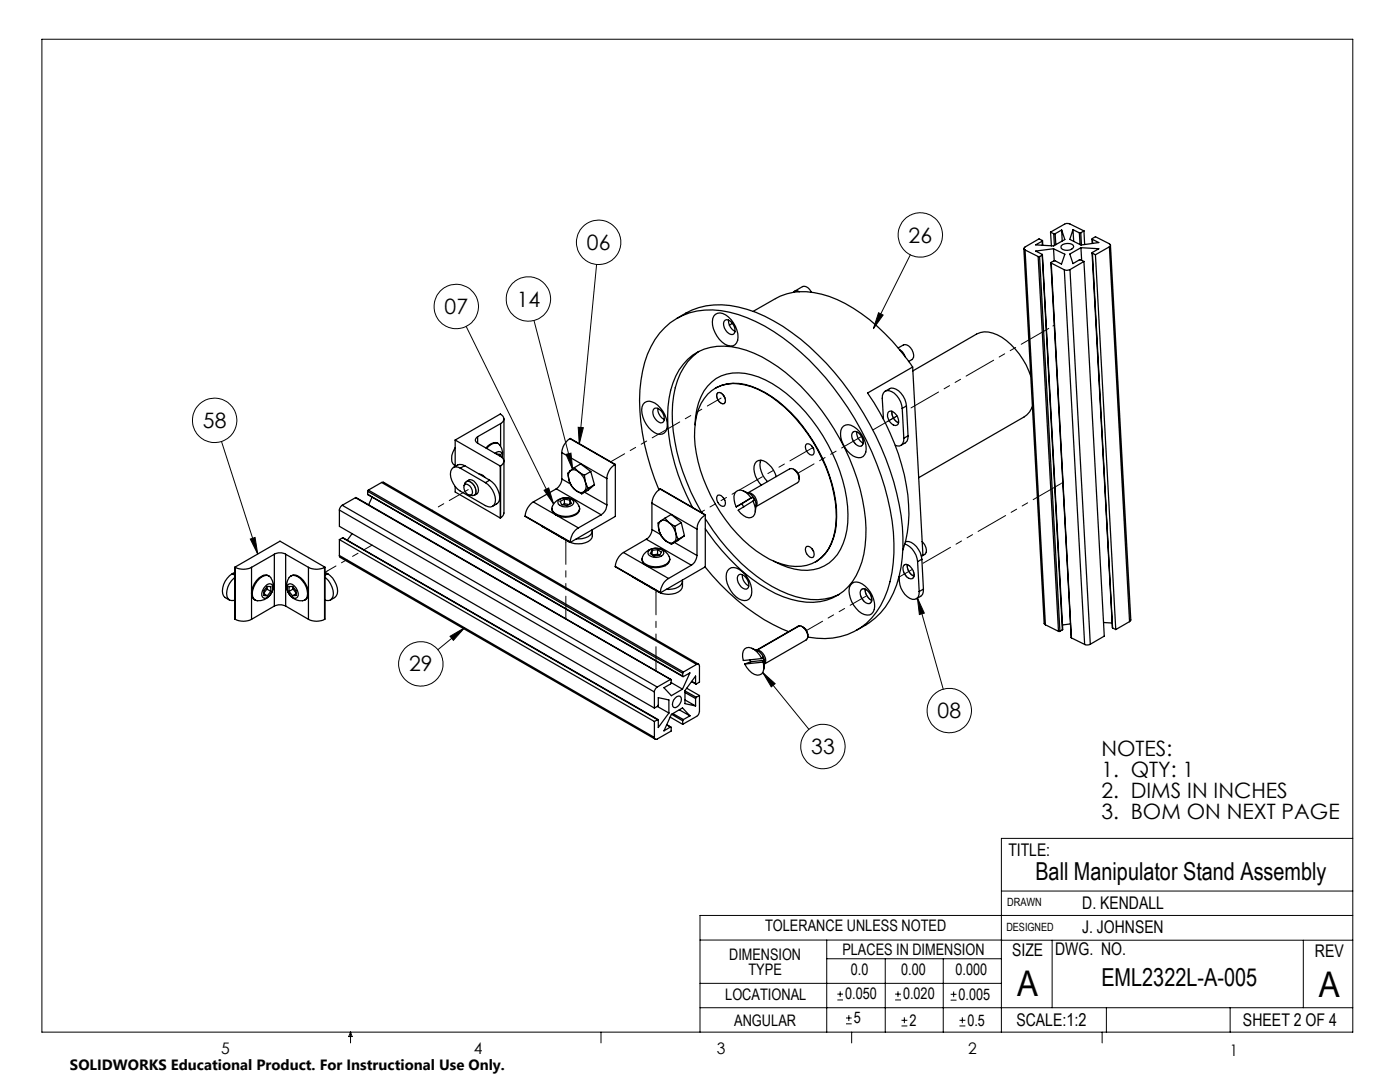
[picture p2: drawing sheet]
<svg xmlns="http://www.w3.org/2000/svg" width="279mm" height="216mm" viewBox="0 0 279 216" stroke-linecap="round" stroke-linejoin="round" font-family="sans-serif">
<g fill="none" stroke="#000" stroke-width=".2">
<path d="M8.4 7.8h261.6v198.2h-261.6zM119.1 52.8l-3.5 35.8M181.7 50.8l-7.4 14.8M93 65.1l17.5 35.5M106.6 64l7.7 29.7M175.3 62.4l.9 .5-1.9 2.7zM44.2 88.1l7.2 22.5M108.6 97.8l.9-.4 1 3.2zM113 90.7l.9-.3 .4 3.3zM115.4 85.3h1l-.8 3.3zM50 107.6l.9-.4 .5 3.4zM183.1 119.3l5.1 18.2"/>
<path d="M183.1 119.3l1.4 3-1 .3zM89.8 127l2.9-1.7-2.2 2.5zM92.7 125.3l-5.3 4.3M152.2 134.2l9.2 11.3M152.2 134.2l2.5 2.2-.8 .7zM199.8 177.8h70.2M270 167.3h-70.2v38.7M139.7 187.6h60.2M139.7 196.2h60.1M165 187.6v18.4M165 191.3h34.8M167.1 199.5h1.1"/>
<path d="M167.1 198.4h1.1M167.7 197.8v1.1M176.7 191.3v14.7M178.6 199.5h1.2M178.6 198.4h1.2M179.2 197.8v1.1M188.2 191.3v14.7M189.7 199.6h1.2M189.7 198.4h1.2M190.3 197.8v1.2M199.8 187.6h70.2M210 187.6v13.5"/>
<path d="M260.1 187.6v13.5M270 182.7h-130.3v23.3M70 206v2.1M70 206l.3 .8h-.7zM119.9 206v2.1M139.7 201.1h130.3M168.8 204.3h1.2M168.8 203.1h1.2M169.4 202.6v1.1M170 206v2.1M179.9 204.7h1.2M179.9 203.6h1.2"/>
<path d="M180.5 203v1.2M191.5 204.7h1.2M191.5 203.6h1.2M192.1 203v1.2M220 206v2.1M220.8 201.1v4.9M245.5 201.1v4.9"/>
<circle cx="105.4" cy="59.7" r="4.4"/>
<circle cx="119.5" cy="48.3" r="4.4"/>
<circle cx="183.7" cy="46.9" r="4.4"/>
<circle cx="91.1" cy="61.2" r="4.4"/>
<circle cx="42.8" cy="83.9" r="4.4"/>
<circle cx="84" cy="132.5" r="4.4"/>
<circle cx="164.2" cy="149" r="4.4"/>
<circle cx="189.5" cy="141.8" r="4.4"/>
</g>
<path d="M115.4 85.3h1l-.8 3.3zM108.6 97.8l.9-.4 1 3.2zM183.1 119.3l1.4 3-1 .3zM113 90.7l.9-.3 .4 3.3zM175.3 62.4l.9 .5-1.9 2.7zM89.8 127l2.9-1.7-2.2 2.5zM152.2 134.2l2.5 2.2-.8 .7zM50 107.6l.9-.4 .5 3.4z" fill="#000"/>
<g fill="none" stroke="#000" stroke-width=".25">
<path d="M158.4 58.3l-2.7 .8-5.4 3M158.6 58.1l1.6-.9a1.59 1.59 0 0 1 1.7 1.1M159.5 58.2l-1.1 .1M159.5 58.2a20 20 0 0 1 12.4 4.4 39.3 39.3 0 0 1 7.6 7.2M159.5 58.2a.75 .75 0 0 0-1.1 .1M204.3 49.6l4.1 74.9 .2 .2M204.6 49.9l2.6 1.3M204.6 49.9l4 74.8M207.2 51.2h.3M207.2 51.2l4 74.8M207.5 51.2l4 74.8M208 48.1v-.1l-.6-.3-2.8 1.6a.31 .31 0 0 0-.3 .3 .31 .31 0 0 0 .3 .3"/>
<path d="M208 50.9l-.5 .3M208 50.9l4 74.8M208 48.1v.9M208 50.8l4 74.9M208.1 48v1M209.7 46.3l.6 .3M209.7 46.3l.1 2.8M209.7 52.4l4.1 74.9M209.8 52.5l2.6 1.3M209.8 52.5l4 74.8M210.3 49.6l2.2 1.1-.7 2-1.2-.7-.8 .4v.1M210.3 49.6l-3.6 .5 1.3 .7v.1"/>
<path d="M210.3 49.6l.1 2.4M210.3 46.6h.3M210.3 46.6l.1 2.4M210.6 46.6l.1 2.2M211.8 49a1.93 1.93 0 0 1 2.4-.1l.1 .3a1.6 1.6 0 0 1-2.5 .4zM211.9 45.9l.6 1.9-2.2 1.3-3.6-.2 1.3-.8M211.9 45.9l-1.3 .7M211.9 45.9l.1 2.2M212.4 53.8l4.1 74.8M213.5 53.8l-.5 .1-.6-.1M213.5 53.8l4.1 74.8M214.1 45.8l1.3 .7"/>
<path d="M214.1 45.8l-.6 2 2.2 1.1 3.6-.5-1.3-.6M214.1 45.8l.2 2.4M215.4 46.5h.3M215.4 46.5l.1 2.3M215.7 46.5l.1 2.4M215.7 49.4l-2.2 1.3 .6 1.9 1.4-.8 .8 .4M215.7 49.4l3.6 .2-1.3 .8v.1M215.7 49.4l.2 2.5M216.3 46.1l-2.8-1.4-.7-.1-3.1 1.7M216.3 52.2l-2.8 1.6M216.3 46.1l-.6 .4M216.3 52.2l4.1 74.7-2.8 1.7"/>
<path d="M216.3 46.1l.2 2.7M217.9 50.4l4.1 74.9M217.9 47.7l.1 .9M218 47.8l-.1-.2 .7-.4 2.8 1.4a.32 .32 0 0 1 .2 .3 .32 .32 0 0 1-.2 .3M218 50.5l.6 .3M218 50.5l4 74.8M218 47.8l.1 .8M218.6 50.8l4.1 74.8M221.4 49.2l-2.8 1.6M221.4 49.2l4 74.8M221.6 48.9l4.1 74.8-.3 .3M135.1 63.5a15 15 0 0 1 14-1.8 37.1 37.1 0 0 1 15.8 10.8 58.2 58.2 0 0 1 15.2 32.7 30.9 30.9 0 0 1-.7 9.8"/>
<path d="M139.5 70.1a12.6 12.6 0 0 0-5.1 8.9 35.3 35.3 0 0 0 3.5 19.2l2.2 4.1M141.3 78.6a8.1 8.1 0 0 1 8.7-1.4 25.6 25.6 0 0 1 12.3 11 28.1 28.1 0 0 1 4.5 16.4 9.7 9.7 0 0 1-3.8 7.4 8.7 8.7 0 0 1-8.1 .2 26.7 26.7 0 0 1-12.1-11.6 28.1 28.1 0 0 1-4.2-14.9 10.7 10.7 0 0 1 2.7-7.1zM142.8 62.7a1.96 1.96 0 0 1 2.6 .6 4.8 4.8 0 0 1 1.6 5.1 1.82 1.82 0 0 1-2.9-.1 4.8 4.8 0 0 1-1.6-5.2zM142.8 77.5a8 8 0 0 1 7.2-.4 25.6 25.6 0 0 1 12.3 11.1 27.9 27.9 0 0 1 4.6 16.4 8.9 8.9 0 0 1-4.2 7.5M143.3 78.4a1.46 1.46 0 0 1 1.2 2.1 1.46 1.46 0 0 1-1.2-2.1zM144.4 78.8l.2 .6M144.7 63.9a1.67 1.67 0 0 1 1.9 1.5 .91 .91 0 0 1-.7 1.3 2.24 2.24 0 0 1-1.4-2.6zM145.4 63.9a2.41 2.41 0 0 0 1.3 2.2M146.2 64.5l-.6 .4M176.7 78.1l.8-.5a2.37 2.37 0 0 1 2.7 1.4l.4 .7 .3 1.3M179.2 69.4l1.1-.6a1.75 1.75 0 0 1 1.9 1.6 1.11 1.11 0 0 1-.2 1.4l-.6 .3M179.5 69.8l1.2 1.4"/>
<path d="M179.5 69.8a2.47 2.47 0 0 1 1.2 1.4M180.7 71.2l1.4 2M182.1 73.2l-9 5.2a44 44 0 0 1 8.3 24.3 22.7 22.7 0 0 1-1.2 7M182.1 73.2l2.1 37.5-.3 .2M182.2 74l12.7-7.3a4.2 4.2 0 0 1 4.1 .1 14.3 14.3 0 0 1 6.7 8.2M70.9 99.3l63 36.3M70.9 99.3l-2.6 1.5M70.9 99.3l62.9 36.3M73.4 98.6l62.9 36.4M73.4 98l62.8 36.3M73.4 98.6l62.8 36.3M73.4 98v.6"/>
<path d="M73.5 97.8l-.1 .2M73.5 97.8l62.9 36.3M74.3 99.2l-.7 1.6M76.2 96.3l.4-.1 62.8 36.3M76.2 96.3l-2.7 1.5M76.2 96.3l62.8 36.3M90.8 89.3a3.2 3.2 0 0 0-.4 3.2l.4 .4M90.8 97.1v1.1l9 5.2M90.8 87.8v5.3M90.8 87.8l9 5.2M91.9 93.4a1.21 1.21 0 0 0-1.4-.1 1.21 1.21 0 0 0-.6 1.3 4.6 4.6 0 0 0 2 3.4l5 2.9a1.22 1.22 0 0 0 1.4 .1 1.22 1.22 0 0 0 .6-1.2 4.4 4.4 0 0 0-2-3.5M91.9 93.4l5 2.9"/>
<path d="M92.6 96.9l.3-.7a1.37 1.37 0 0 1 2 1.2 1.17 1.17 0 0 1-.3 1.4h-.9M92.7 92.9a1.8 1.8 0 0 0-2.2 .4M92.7 92.9l-.8 .5M92.7 92.9l5 2.9M92.8 96.7a1.41 1.41 0 0 1 1.3 2.1 1.41 1.41 0 0 1-1.3-2.1zM93.1 96.1l.5-.3a1.68 1.68 0 0 1 1.8 1.5 1.07 1.07 0 0 1-.7 1.5M95.3 87.1a.69 .69 0 0 0-.4 .7 .69 .69 0 0 0 .4 .6M95.3 88.4l4.6 2.7a.99 .99 0 0 1 .7 .9 .99 .99 0 0 1-.7 1M95.3 87.1v1.3M95.6 94.6a1.56 1.56 0 0 1 1.2 .7M97.1 89.5a2.22 2.22 0 0 1 2.3-1 2.65 2.65 0 0 1 .8 2.8M97.7 95.8a4.2 4.2 0 0 1 2 4l-.6 .7-.8 .5"/>
<path d="M97.7 95.8l-.8 .5M98.8 90.5a.79 .79 0 0 1 .8-.4 .79 .79 0 0 1 .6 .6v.6M99.1 90.6h.1M99.1 90.6l.7 .1v.3M99.4 88.5a1.92 1.92 0 0 0-2.4 .9M99.8 93v10.4M99.9 84.5a1 1 0 0 0 .7-1 1 1 0 0 0-.8-.9l-9 5.2M99.9 84.5l-4.6 2.6M99.9 93h-.1M99.9 84.5v4.5M99.9 93v10.3M100.6 83.6v18.8l-.2 .5-.5 .4"/>
<path d="M111 97.5l9 5.2M111 97.5l-4.6 2.7M111.6 99.7a2.1 2.1 0 0 1 2.9 .5 1.69 1.69 0 0 1-2.3 .9l-.8-.5v-.6zM112.1 95.6a2.5 2.5 0 0 1-1.1 1.9M112.1 90.3l9 5.2M112.1 90.3v5.3M112.1 95.6l1.8 1M112.6 99.6l1.1 .2M112.6 99.6l-.8 .4 .3 .7 1.1 .2 .8-.5-.3-.6M112.6 99.6v.9M113.6 95.8a3.7 3.7 0 0 0 1.3 2.1M113.6 95.8a3.4 3.4 0 0 0 1.3 2.1"/>
<path d="M113.7 87.5a3.7 3.7 0 0 0-1.6 2.8M113.7 99.8v.8M113.7 87.5l9 5.2M113.7 87.5l9.1 5.2M113.8 93.9a1.28 1.28 0 0 1 1.7 .3M113.8 93.9a1.84 1.84 0 0 0-.2 1.9M113.8 93.9l-.5 .5 .3 1.4M114.6 93.3l.9 .9M114.6 93.3l-.8 .6M114.6 93.3l1.3-.7 2 1.5M114.9 97.9a1.28 1.28 0 0 0 1.7 .2M114.9 97.9l1.2 .6"/>
<path d="M115.5 94.2l1.1 .6M115.5 94.2a3.7 3.7 0 0 1 1.3 2M116.6 98.1l-.5 .4M116.6 94.8l.2 1.4M116.7 98.2l4.4 2.6M116.8 96.2a1.84 1.84 0 0 1-.2 1.9M116.8 96.2l.6 1.2M117.4 97.4l-.8 .7M117.9 94.1l-1.3 .7M117.9 94.1l.7 2.6M118.6 96.7l-1.2 .7M118.6 96.7l-1.2 1.1-1.3 .7"/>
<path d="M121.1 95.5v5.3M122.7 92.7a3.4 3.4 0 0 0-1.6 2.8M122.8 92.7v10.3l-9 5.2M122.8 92.7h-.1M128.7 80.3a2.5 2.5 0 0 1 3.1 1.1 4.6 4.6 0 0 1 1.1 4.6 1.53 1.53 0 0 1-2.3 .3 5.5 5.5 0 0 1-2.5-5.1zM130.6 81.5a1.83 1.83 0 0 1 2 2 .7 .7 0 0 1-.3 .8 .7 .7 0 0 1-.9-.1 1.97 1.97 0 0 1-.8-2.7zM131.3 81.5v.1a2.59 2.59 0 0 0 1.3 2.1M131.5 97.8a43.5 43.5 0 0 1-3.6-21.9 17 17 0 0 1 5.8-11.5 13.8 13.8 0 0 1 11.9-2.1 32.5 32.5 0 0 1 14.1 7.9 58.3 58.3 0 0 1 18.6 36 25.4 25.4 0 0 1-2.5 14.6 13 13 0 0 1-14.6 6.3M131.7 97.6a3.8 3.8 0 0 0-1.6 2.8M131.7 97.6l9 5.2M131.7 97.6l9.1 5.1M138.7 84.8a11.6 11.6 0 0 1 3.3-8.6 8.9 8.9 0 0 1 9.4-1 29 29 0 0 1 13.8 13.5 28 28 0 0 1 3.8 17.1 9.6 9.6 0 0 1-4.5 7.1 9.6 9.6 0 0 1-8.6-.2l-1.5-.7"/>
<path d="M143.3 98.8a1.46 1.46 0 0 1 1.2 2.2 1.46 1.46 0 0 1-1.2-2.2zM144.4 99.3l.2 .5M148.3 98a3.1 3.1 0 0 1 2.4 4.1M149.3 98.4l8.3-4.8a1.85 1.85 0 0 1 1.9 2.1l-.1 .4-.2 .2-8.4 4.8a1.94 1.94 0 0 0-1.5-2.7zM149.9 99.3a2.74 2.74 0 0 0-2.6-1.4 1.5 1.5 0 0 0-.8 1.8l.4 1.4M149.9 99.3l-3 1.8M150.2 99.2l.4 .6-.3 .2M150.2 99.2l-.3 .1M150.2 99.2l-2.1 1.3M151.9 91.8a4.4 4.4 0 0 0 1.3 4.3M154.9 95.1a4.4 4.4 0 0 0-3.1-3.3 1.4 1.4 0 0 0-1.3 1.8 4.9 4.9 0 0 0 1.4 3.2M158.4 93.6a1.79 1.79 0 0 1 1.1 2"/>
<path d="M161 88.6a1.46 1.46 0 0 1 1.2 2.2 1.46 1.46 0 0 1-1.2-2.2zM162.1 89.1l.3 .5M168.3 85a1.69 1.69 0 0 1 2.1 .1 5.3 5.3 0 0 1 2.4 5.1 1.53 1.53 0 0 1-2.5 .8 5.5 5.5 0 0 1-2.5-5.1zM170.3 86.2a1.67 1.67 0 0 1 1.9 1.5 .91 .91 0 0 1-.7 1.3 2.24 2.24 0 0 1-1.4-2.6zM171 86.1v.1a2.41 2.41 0 0 0 1.3 2.2M177.2 82.3l.2-.2a1.88 1.88 0 0 1 2 2.1l-.2 .4a.84 .84 0 0 1-1.3-.1 2.24 2.24 0 0 1-.7-2.2zM178 82.1v.1a2.4 2.4 0 0 0 1.3 2.2M180.1 81.5a3.7 3.7 0 0 0-3.1-3.6 1.39 1.39 0 0 0-.9 1.6l.2 4.2M180.1 81.5l.3 6M180.4 87.5a1.18 1.18 0 0 1-.4 1.2 1.18 1.18 0 0 1-1.3 .2M180.9 81l-.8 .5M180.9 81l.3 6"/>
<path d="M181.2 87a1.32 1.32 0 0 1-.5 1.4l-.9 .5M181.2 87l-.8 .5M206.1 81.1a4 4 0 0 1-1.7 2.1l-21.1 12.1M46.4 114.5a3.8 3.8 0 0 0-1.8 4.4l1.2 .8M46.4 114.5l.5 .3M46.9 115.2a3.8 3.8 0 0 0-1.4 4.2 1.16 1.16 0 0 0 1.4 .3M46.9 114.2l-.5 .3M46.9 113.2h.1M46.9 113.2l9-5.2 8.9 5.2M46.9 113.2l.1 10.4M47 113.2a3.6 3.6 0 0 0 3.2 0M47 113.2v10.4"/>
<path d="M50.2 113.2v10.4M51.8 115.4a1.52 1.52 0 0 1 2.2-.2 2.91 2.91 0 0 1 .1 3.3 2.91 2.91 0 0 1-3.2 1.2 1.86 1.86 0 0 1-.3-2.5l.3-.7zM52.7 118.5l.6 .4M53 116.9a.84 .84 0 0 1 1.3-.2 1.98 1.98 0 0 1-1.7 2.6 1.6 1.6 0 0 1 .4-2.4zM53.3 117.1v.4M53.3 117.5l-.6 .8M53.3 117.5l.7 .5M53.7 114.9a1.24 1.24 0 0 0-1.5 .1 4 4 0 0 0-1.9 3.9l.2 .5 .4 .3M54 118v-.9l-.7-.1-.6 .9v.9l.6 .1M54 118l-.7 .9M54.8 110.6a2.4 2.4 0 0 1 2.2 0M54.8 110.6l-4.6 2.6"/>
<path d="M54.8 110.6v10.3M57 110.6l4.6 2.6M57 110.6v10.3M57.4 116.7l.3-.2a1.98 1.98 0 0 1 1.7 2.6 .87 .87 0 0 1-1.4-.2 2.1 2.1 0 0 1-.6-2.2zM57.7 118v-.9l.7-.1 .7 .9v.9l-.7 .1M57.7 118l.7 .9M57.7 115.2a1.75 1.75 0 0 1 2.7 .8 3.4 3.4 0 0 1 .7 3.5 2.32 2.32 0 0 1-3.4-.9 2.98 2.98 0 0 1 0-3.4zM58 114.9a1.51 1.51 0 0 1 2.1 .5 3.7 3.7 0 0 1 1.2 4l-.5 .3M58.5 117.5l.6 .8M58.5 117.1v.4M58.5 117.5l-.8 .5M59.1 118.5l-.7 .4"/>
<path d="M61.6 113.2a3.5 3.5 0 0 0 3.2 0M61.6 113.2v10.4M64.8 113.2v10.4M64.8 115.2a4.3 4.3 0 0 1 1.7 3.8 1.1 1.1 0 0 1-1.7 .7M64.8 114.2l.6 .3M64.8 113.2h.1M65.4 114.5a4.4 4.4 0 0 1 1.9 4l-.5 .7-.9 .5M65.4 114.5l-.6 .3M67.7 110.8l.2 .4 62.9 36.3M67.7 101.8l62.9 36.3M67.7 101.8v3.2l62.9 36.3M67.7 107.7v3.1"/>
<path d="M67.7 110.8l62.9 36.3M67.7 107.7l62.9 36.3M68.3 100.8l-.3 .3-.3 .7M68.3 100.8l62.9 36.3M68.4 107.3l62.9 36.3M68.4 107.3l-.7 .4M68.4 107.3l62.8 36.3M70.3 106.5l-1 1.3M99.9 103.3l-.1 .1M104.8 103l9 5.1M104.8 103l9 5.2M106.4 100.2a3.7 3.7 0 0 0-1.6 2.8"/>
<path d="M106.4 100.2l9 5.1M108.1 104.9l.3 .3M108.4 105.2l5 2.9M108.4 105.1v.1M110.1 101.4a1.89 1.89 0 0 0 2 1.8 3.5 3.5 0 0 0 3.5-1.1l.1-.7M110.7 100.3a2.89 2.89 0 0 1 5 1.2 2.55 2.55 0 0 1-2.8 1.5 2.38 2.38 0 0 1-2.8-1.6zM111.8 107.1l.5 .3M112.6 100.5l-.3 .2M112.6 100.5l1 .2M113.4 108v.1M113.8 108.1v.1M115.4 105.3a3.4 3.4 0 0 0-1.6 2.8"/>
<path d="M118.2 105.7a1.18 1.18 0 0 1-.8 1.4 4.3 4.3 0 0 1-2.4 .4M118.2 105.9a1.8 1.8 0 0 1-1.4 2.4 4.6 4.6 0 0 1-3.4-.2M120 102.7l-4.6 2.6M121.1 100.8a2.42 2.42 0 0 1-1.1 1.9M122.8 113l9 5.2M122.8 113l9 5.3M124.4 110.2a3.7 3.7 0 0 0-1.6 2.8M124.4 110.2l9 5.2M126 115l.4 .2M126.4 115.2l5 2.9M126.4 115.2h.1M128.1 111.5a1.5 1.5 0 0 0 1.3 1.5 3.9 3.9 0 0 0 4.1-.8l.2-.7"/>
<path d="M128.6 110.5a2.9 2.9 0 0 1 2.9-1 2.9 2.9 0 0 1 2.2 2.1 2.57 2.57 0 0 1-3 1.5 2.29 2.29 0 0 1-2.6-1.7zM129 107.6l9 5.2M129 107.6l-4.6 2.6M129.5 109.9a2.07 2.07 0 0 1 2.9 .2 .92 .92 0 0 1-.9 1.1 1.98 1.98 0 0 1-2.2-.7zM129.8 117.2l.5 .3M130.1 105.7a2.42 2.42 0 0 1-1.1 1.9M130.1 100.4v5.3M130.1 100.4l9 5.2M130.1 105.7l1.8 1M130.1 109.8v.9M131.2 109.7l.8 .5-.3 .6-1.2 .1-.7-.4 .3-.7M131.2 109.7l-1.1 .1"/>
<path d="M131.2 110.6l.4 .2M131.2 110.6l-1 .1M131.2 109.7v.9M131.4 118.1h.1M131.5 105.8a4.1 4.1 0 0 0 1.3 2.1M131.5 105.8a3.4 3.4 0 0 0 1.3 2.1M131.8 118.2v.1M131.9 104a1.38 1.38 0 0 1 1.6 .3M131.9 104a1.61 1.61 0 0 0-.4 1.8M131.9 104l-.6 .4 .2 1.4M132.7 103.4l.8 .9M132.7 103.4l-.8 .6"/>
<path d="M132.7 103.4l1.2-.7 2.1 1.6M132.8 107.9a1.44 1.44 0 0 0 1.7 .3M132.8 107.9l1.2 .7M133.4 115.4a3.4 3.4 0 0 0-1.6 2.8M133.5 104.3l1.2 .7M133.5 104.3a3.9 3.9 0 0 1 1.4 2.1M134.5 108.2l-.5 .4M134.6 108.2l4.5 2.6M134.7 105l.2 1.4M134.9 106.4a1.8 1.8 0 0 1-.4 1.8M134.9 106.4l.5 1.2M135.4 107.6l-.9 .6"/>
<path d="M136 104.3l-1.3 .7M136 104.3l.6 2.6M136.2 115.7a1.84 1.84 0 0 1-2.1 1.8l-1.1 .1M136.2 116a2.02 2.02 0 0 1-2.1 2.5 4.3 4.3 0 0 1-2.7-.4M136.6 106.9l-1.2 .7M136.6 106.9l-2.6 1.7M138 112.8l-4.6 2.6M138.2 101.3a38.8 38.8 0 0 1-4.9-20.1 13.7 13.7 0 0 1 4.9-10.3 11.7 11.7 0 0 1 10.7-1 33.2 33.2 0 0 1 15.1 12.1 43.1 43.1 0 0 1 8.8 23.4 18 18 0 0 1-2.7 10.6 10.2 10.2 0 0 1-10.7 3.9 26.8 26.8 0 0 1-13.9-8.5 42.6 42.6 0 0 1-4.7-5.9M139.1 110.8a2.69 2.69 0 0 1-1.1 2M139.1 105.6v5.2M140.7 113.1a41.3 41.3 0 0 0 16.7 12.9M140.7 102.8a3.6 3.6 0 0 0-1.6 2.8"/>
<path d="M140.8 103.5a40.7 40.7 0 0 0 13.3 13.6 15.5 15.5 0 0 0 11.8 2.1l1.6-.6M140.8 102.7v10.4l-9 5.2M140.8 102.7l-.1 .1M145.5 113.5a1.69 1.69 0 0 1 2 .1 5.2 5.2 0 0 1 2.5 5.1 1.53 1.53 0 0 1-2.6 .8 5.5 5.5 0 0 1-2.4-5.1zM147.3 101.8l3-1.8a2.88 2.88 0 0 1 0 3 1.48 1.48 0 0 1-1.9-.1zM147.5 114.7a1.67 1.67 0 0 1 1.9 1.5 .91 .91 0 0 1-.7 1.3 2.31 2.31 0 0 1-1.5-2.6zM148.1 100.5l-1.2 .6M148.1 100.5l.3 .6M148.1 114.7a2.41 2.41 0 0 0 1.3 2.2M161 109a1.46 1.46 0 0 1 1.2 2.2 1.46 1.46 0 0 1-1.2-2.2zM162.1 109.5l.3 .5M170 116.4a1.96 1.96 0 0 1 2.6 .5 4.8 4.8 0 0 1 1.7 5.2 1.82 1.82 0 0 1-2.9-.1 5.5 5.5 0 0 1-1.9-4.7z"/>
<path d="M172 117.6a1.67 1.67 0 0 1 1.9 1.5 .87 .87 0 0 1-.7 1.3 2.31 2.31 0 0 1-1.4-2.6zM172.6 117.5v.1a2.59 2.59 0 0 0 1.4 2.2M179.4 115a15 15 0 0 1-8.4 10.7M179.4 115a4.4 4.4 0 0 0 2.7 4.6 1.2 1.2 0 0 0 1.3-1.6M180.5 112.7a1.88 1.88 0 0 1 1.9 2.2l-.1 .3a.98 .98 0 0 1-1.6-.5 1.66 1.66 0 0 1-.2-2zM180.6 108.5a4 4 0 0 1 2.5 3.6M180.7 108.1a2.39 2.39 0 0 1 2.6 1.5l.4 .7 .3 1.3M181.1 112.7a2.2 2.2 0 0 0 1.3 2.3M183.1 112.1l.3 5.9M184 111.6l-.9 .5M184 111.6l.3 5.9M184 108.1a2.09 2.09 0 0 1 .7 2.4l-.8 .5"/>
<path d="M184.3 117.5a1.7 1.7 0 0 1-1.4 2M184.3 117.5l-.9 .5M47 123.6a3.6 3.6 0 0 0 3.2 0M54.8 120.9a2.7 2.7 0 0 1 2.2 0M54.8 120.9l-4.6 2.7M57 120.9l4.6 2.7M61.6 123.6a3.5 3.5 0 0 0 3.2 0M130.6 138.1v3.2M131.2 137.1l-.4 .4-.2 .6M133.8 135.6h.1v.8l-1.4 .8 1.5 1.6 2.2-1.3M133.8 135.6l-2.6 1.5M133.9 136.2l2.3 1.3"/>
<path d="M134.8 139.3l.3-.3 .6-.1a1.53 1.53 0 0 1-.9 2.3l-.4-.1a1.31 1.31 0 0 1 .4-1.8zM136.2 134.9l.2 .1 1.3-.7-1.5 3.2M136.2 134.3v.6M136.4 134.1l-.2 .2M136.7 139.7l2.1 1.2M136.7 138.2l2.1 1.2M136.7 137.9l2.3 1.2M137.1 137.3l2.5 1.5M138 136l.9 .5M138 136l.8 .4M138.8 136.4v-1.5l-2.1 2.9v2.6l2.1 .5M138.8 139.4v1.5"/>
<path d="M139 139.1l-.2 .3M139 132.6a.35 .35 0 0 1 .4-.1 .35 .35 0 0 1 .2 .4v3.2l-.6 .4-.2-.1M139 132.6l-2.6 1.5M139.6 138.8v3.2l-.3 .7-3.1 1.8M139.6 138.8l-.6 .3M148.6 129.5a1.46 1.46 0 0 1 2 .1l1 1.1 .4 .7-3.7 .4a2.44 2.44 0 0 1 .3-2.3zM149.6 131.7l.2 .3M149.8 132l-1.2 .5M150 129.4a3.1 3.1 0 0 1 2.4 4.1M152 131.4l.2-.3 .2 .7M152.3 132.1a2.49 2.49 0 0 1-.3 2.3 1.78 1.78 0 0 1-2.5-.6l-.9-1.3M152.3 132.1l-3.7 .4"/>
<path d="M152.4 131.8l-.1 .3M152.4 131.8l-2.6 .2M159.5 124.9a2.14 2.14 0 0 1 1.6 2.5l-.2 .3-8.4 4.8a1.98 1.98 0 0 0-1.4-2.8M159.5 124.9l-8.5 4.9 .1-.1M159.5 124.9l-8.4 4.8M160.1 125l.3 .2a1.86 1.86 0 0 1 .8 1.8M208.6 124.7l2.6 1.3M211.2 126h.3M212 125.7l-.5 .3M213.6 124.5l-1.5 .2M213.8 127.3l2.7 1.3M217.6 128.6l-.4 .1-.7-.1"/>
<path d="M220.2 124.2l1.7 .1M222 125.3l.7 .3M225.4 124l-2.7 1.6M130.6 144v3.1M131.2 141l2.3 1.3M131.2 140.9l.2-.1v-1.6l2.1 .5v2.6M131.2 140.9l-.6 .4M131.2 143.6l-.6 .4M133 144.6l.8 .5M133.1 144.6l.8 .5M133.5 142.3l-2.1 2.9v-1.6h-.2M133.7 143.1l2.5 1.4"/>
<path d="M133.8 145.1h.1v.8l-2.7 1.6a.35 .35 0 0 1-.4 0 .35 .35 0 0 1-.2-.4M134 142.5l2.2 1.3M134.3 142.4l2.1 1.2M135.6 141.6l2.1 1.2M136.2 143.8v.7M136.4 143.6l-.2 .2M137.7 142.8l-1.5-1.5-2.2 1.3-1.5 3.2 1.3-.7M137.7 142.8l-1.3 .8"/>
</g>
<g fill="none" stroke="#000" stroke-width=".2" stroke-dasharray="6.3 1.3 1.3 1.3 1.3 1.3">
<path d="M144.8 79.9a1.49 1.49 0 0 0-1.5-1.6 1.44 1.44 0 0 0 1.2 2.2l.3-.6M210.1 65l.3-.1M92.8 96.4l.2-.3a1.63 1.63 0 0 1 1.9 1.5 .88 .88 0 0 1-.4 1.3h-.2M93.4 97.7l-1.2 .7M162.4 89.6l-.3-.6M171.1 87.6l.9-.5M174.2 85.8l4.8-2.8M178 82a2.32 2.32 0 0 0 1.3 2.4M179 83l-1.9 1.1M211.8 96.4l.3-.1M64.9 114.2l.4-.3M112.9 107.7v.5"/>
<path d="M130.9 117.8v.5M172.7 117.7v-.2M174 119.8h-.1a2.49 2.49 0 0 1-1.2-2.1M181.1 112.6a2.32 2.32 0 0 0 1.3 2.4M181.3 114.1l-1.9 1.1M182.1 113.6l-.8 .5M112.9 123.4h.1M130.9 133.4v.4M160.9 127.7a1.86 1.86 0 0 0-1.4-2.8"/>
</g>
<path d="M139.9 102.2l6.9-4M182.4 114.7a2.14 2.14 0 0 0-1.6-2.1 .88 .88 0 0 0-.5 1.3 1.63 1.63 0 0 0 1.9 1.5l.2-.7" fill="none" stroke="#000" stroke-width=".2" stroke-dasharray="6.3 1.3 1.3 1.3 1.3 1.3" stroke-dashoffset="5.5"/>
<path d="M172.3 88.2a2.3 2.3 0 0 0-1.6-2.1 .76 .76 0 0 0-.7 1 2.1 2.1 0 0 0 1.8 1.9l.4-.4 .1-.4M174 119.6a2.3 2.3 0 0 0-1.6-2.1 .76 .76 0 0 0-.7 1 2.1 2.1 0 0 0 1.8 1.9l.4-.4 .1-.4" fill="none" stroke="#000" stroke-width=".2" stroke-dasharray="6.3 1.3 1.3 1.3 1.3 1.3" stroke-dashoffset="5.4"/>
<path d="M92.2 98.4l-5.9 3.4" fill="none" stroke="#000" stroke-width=".2" stroke-dasharray="6.3 1.3 1.3 1.3 1.3 1.3" stroke-dashoffset="3.4"/>
<path d="M65.3 113.9l9-5.1" fill="none" stroke="#000" stroke-width=".2" stroke-dasharray="6.3 1.3 1.3 1.3 1.3 1.3" stroke-dashoffset="4.4"/>
<path d="M112.9 108.2v15.2M130.9 118.3v15.1" fill="none" stroke="#000" stroke-width=".2" stroke-dasharray="6.3 1.3 1.3 1.3 1.3 1.3" stroke-dashoffset="1.9"/>
<path d="M184.1 112.5l27.7-16.1" fill="none" stroke="#000" stroke-width=".2" stroke-dasharray="6.3 1.3 1.3 1.3 1.3 1.3" stroke-dashoffset="-.2"/>
<path d="M181 81.9l29.1-16.9" fill="none" stroke="#000" stroke-width=".2" stroke-dasharray="6.3 1.3 1.3 1.3 1.3 1.3" stroke-dashoffset="-1"/>
<path d="M147.5 97.8l14.8-8.5" fill="none" stroke="#000" stroke-width=".2" stroke-dasharray="6.3 1.3 1.3 1.3 1.3 1.3" stroke-dashoffset="1"/>
<path d="M121.9 92.1l22-12.7" fill="none" stroke="#000" stroke-width=".2" stroke-dasharray="6.3 1.3 1.3 1.3 1.3 1.3" stroke-dashoffset="3.2"/>
<path d="M159.3 94.4l11.8-6.8M172.8 119l-11.8 6.8" fill="none" stroke="#000" stroke-width=".2" stroke-dasharray="6.3 1.3 1.3 1.3 1.3 1.3" stroke-dashoffset="2.7"/>
<g font-size="7.1">
<text x="203" y="198.7">A</text>
<text x="263.2" y="198.9">A</text>
</g>
<g font-size="4.9">
<text x="206.6" y="175.7">Ball Manipulator Stand Assembly</text>
<text x="219.8" y="196.7">EML2322L-A-005</text>
</g>
<g font-size="4.2">
<text x="117.1" y="49.9">06</text>
<text x="181.3" y="48.4">26</text>
<text x="88.7" y="62.7">07</text>
<text x="103.1" y="61.2">14</text>
<text x="40.5" y="85.4">58</text>
<text x="81.7" y="134">29</text>
<text x="187.1" y="143.3">08</text>
<text x="161.9" y="150.5">33</text>
<text x="219.8" y="150.9">NOTES:</text>
<text x="219.8" y="155.1">1. QTY: 1</text>
<text x="219.8" y="159.3">2. DIMS IN INCHES</text>
<text x="219.8" y="163.4">3. BOM ON NEXT PAGE</text>
</g>
<g font-size="3.5">
<text x="201.2" y="170.7">TITLE:</text>
<text x="216" y="181.4">D. KENDALL</text>
<text x="202" y="190.7">SIZE</text>
<text x="210.6" y="190.6">DWG. NO.</text>
<text x="216" y="186.2">J. JOHNSEN</text>
<text x="262.4" y="190.9">REV</text>
<text x="202.9" y="204.6">SCALE:1:2</text>
<text x="248.1" y="204.6">SHEET 2 OF 4</text>
</g>
<g font-size="3.2">
<text x="152.7" y="185.7">TOLERANCE UNLESS NOTED</text>
<text x="145.5" y="191.5">DIMENSION</text>
<text x="168.1" y="190.5">PLACES IN DIMENSION</text>
<text x="149.4" y="194.6">TYPE</text>
<text x="169.8" y="194.6">0.0</text>
<text x="179.8" y="194.6">0.00</text>
<text x="190.7" y="194.6">0.000</text>
<text x="144.7" y="199.6">LOCATIONAL</text>
<text x="168.7" y="199.4">0.050</text>
<text x="180.2" y="199.4">0.020</text>
<text x="191.3" y="199.5">0.005</text>
<text x="146.5" y="204.6">ANGULAR</text>
<text x="170.4" y="204.2">5</text>
<text x="181.5" y="204.6">2</text>
<text x="193.1" y="204.6">0.5</text>
<text x="44.2" y="210.4">5</text>
<text x="94.6" y="210.3">4</text>
<text x="143.1" y="210.4">3</text>
<text x="193.2" y="210.3">2</text>
<text x="245.4" y="210.6">1</text>
</g>
<text font-size="3" x="14" y="213.5">SOLIDWORKS Educational Product. For Instructional Use Only.</text>
<g font-size="2.3">
<text x="200.8" y="185.7">DESIGNED</text>
<text x="201" y="180.9">DRAWN</text>
</g>
</svg>
